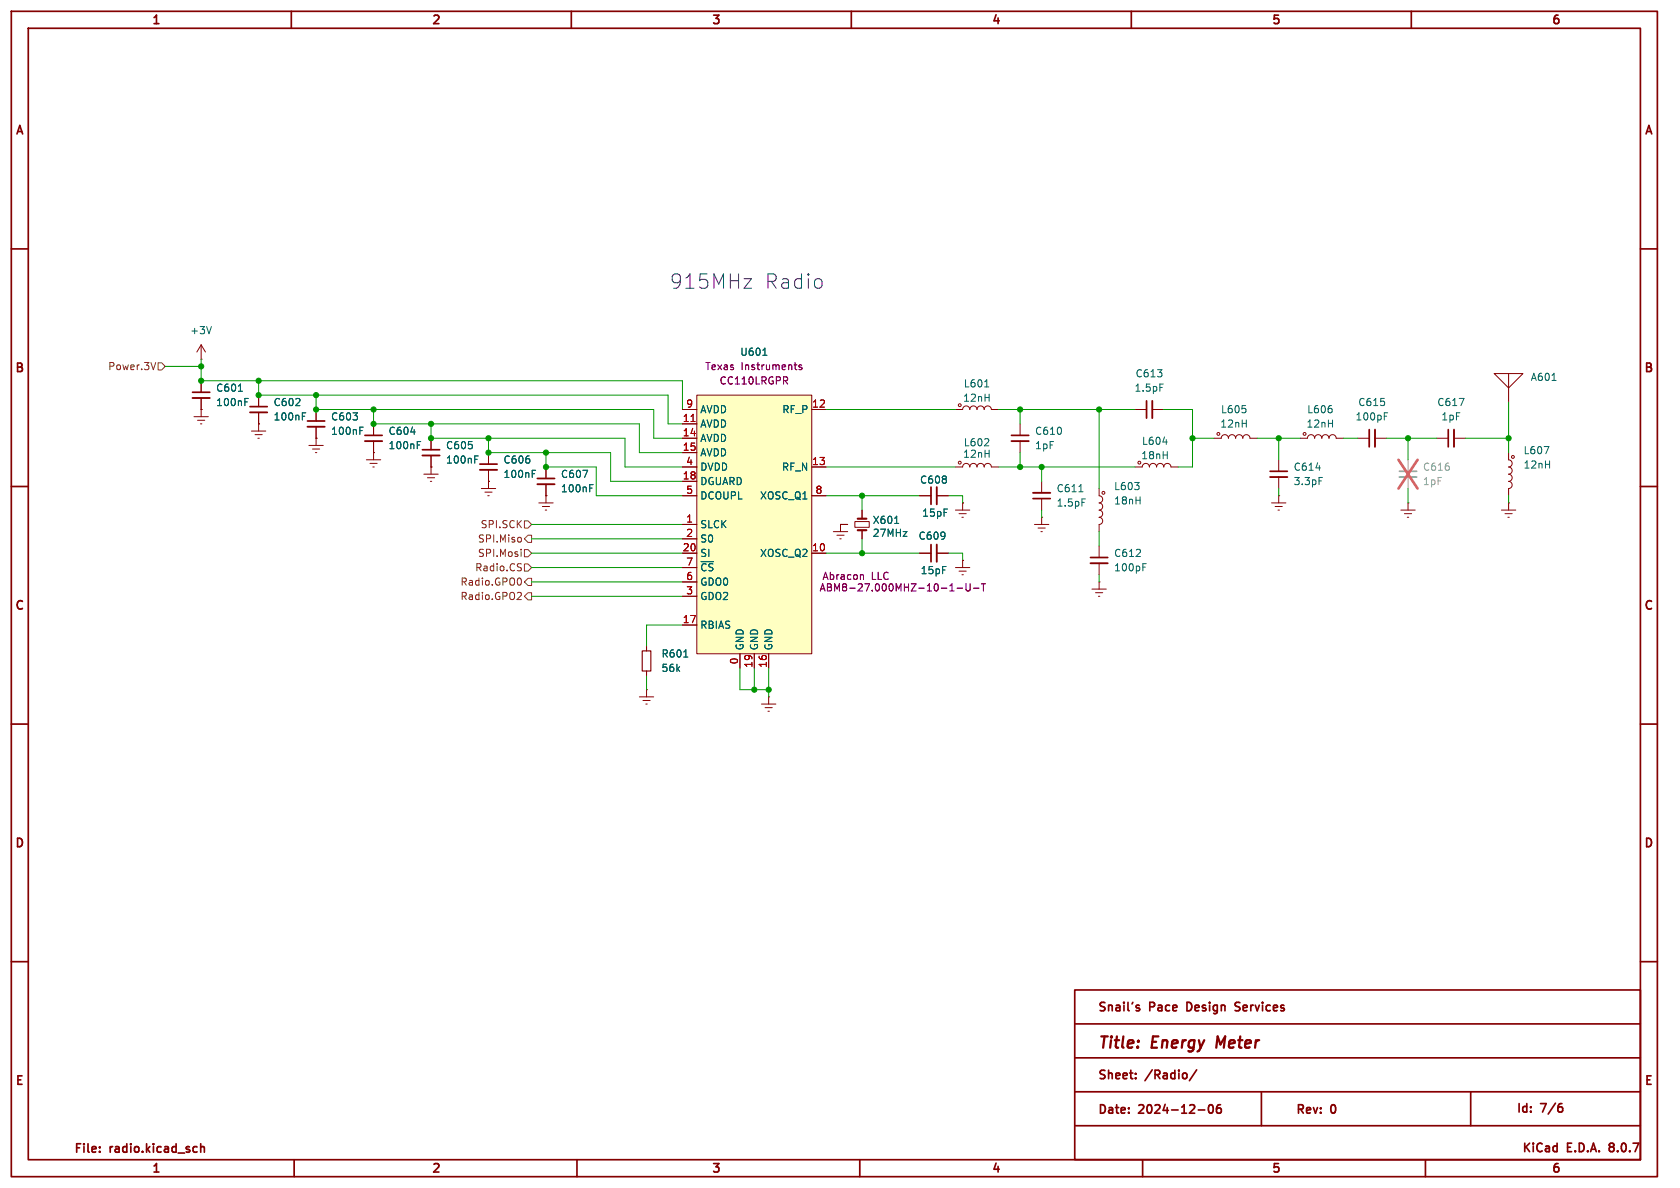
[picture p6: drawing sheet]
<svg xmlns="http://www.w3.org/2000/svg" width="297mm" height="210mm" viewBox="0 0 297 210" stroke-linecap="round" stroke-linejoin="round" font-family="sans-serif">
<g fill="none" stroke="#840000" stroke-width=".3">
<path d="M2 2h291v206h-291zM5 5h285v200h-285zM51.5 2v3M101 2v3M150.5 2v3M200 2v3M249.5 2v3M2 44h3M290 44h3M34 69.3h3.1M44.2 71.9h3M54.4 74.4h3"/>
<path d="M64.5 77h3.1M74.7 79.5h3M178.8 77h3.1M202.7 70.9v3M242.1 75.9v3.1M256 75.9v3.1M2 86h3M84.8 82h3.1M95 84.6h3M164.6 86.1v3.1M164.6 96.3v3M182.6 88.1h3.1"/>
<path d="M192.8 98.6h3M224.5 83.3h3.1M290 86h3M2 128h3M290 128h3M2 170h3M190 175h100v30h-100zM201.3 178.2l.2 .2-.2 .3M201.3 177.7l.1 .1M210.2 177.2h-.4v1.5h.4M218.3 178.6h.8M219.2 177.3l-.6-.1-.3 .3 .2 .3 .6 .2"/>
<path d="M290 170h3M190 181h100M190 187h100M190 193h100M190 199h100M199.6 196.6v.2M199.6 195.9v.1M200.8 190.5v.2M200.8 189.8v.1M211.6 189.1l-1.3 1.9M211.8 196.2h1.2M213.8 195.4l.2-.1a.81 .81 0 0 1 .6 .6 .81 .81 0 0 1-.3 .8l-.2 .1a.81 .81 0 0 1-.3-1.4z"/>
<path d="M215.8 195.3a.59 .59 0 0 0-.7 .6v.6l.1 .2 .4 .1 .2-.2 .1-.5-.1-.2h-.5l-.2 .2M223 193v6M260 193v6M275.8 195.1h.3M276 195.7l.3 .2v.4l-.3 .3M17.6 203.5v.2M17.6 202.8v.1M34.4 202.7l.4 .1M34.8 203.6l-.4 .1M35.5 202.8l.2-.1 .4 .1v.9M35.5 202.2v1.5M52 205v3"/>
<path d="M102 205v3M152 205v3M202 205v3M252 205v3M284.6 202.2v.4M284.6 202.9v.5"/>
</g>
<path d="M215.3 183.2l-.3 2" fill="none" stroke="#840000" stroke-width=".4"/>
<g fill="none" stroke="#840000" stroke-width=".18">
<path d="M34.3 73.7h2.5M34.9 74.3h1.3M35.4 74.9h.3M35.6 63.5h.1M35.6 72.4h.1M35.6 61l-.8 1.2M35.6 61v2.5M35.6 67.3v2M35.6 70.4v3.3M35.6 61l.7 1.2M44.4 76.2h2.6M45.1 76.8h1.3"/>
<path d="M45.6 77.5h.2M45.7 74.9h.1M45.7 69.9v2M45.7 72.9v3.3M54.6 78.7h2.5M55.2 79.4h1.3M55.9 77.5h.1M55.9 72.4v2M55.9 75.4v3.3M66 74.9v2.1M66 78v3.3M76.2 77.5v2"/>
<path d="M180.3 74.9v2.1M180.3 78v2M200.7 72.4h2M203.7 72.4h2M214.6 77.5h1.3a.64 .64 0 0 1 .6-.7 .64 .64 0 0 1 .7 .7 .64 .64 0 0 1 .6-.7 .64 .64 0 0 1 .6 .7 .64 .64 0 0 1 .7-.7 .64 .64 0 0 1 .6 .7 .64 .64 0 0 1 .6-.7 .64 .64 0 0 1 .7 .7h1.2M229.9 77.5h1.2a.64 .64 0 0 1 .7-.7 .64 .64 0 0 1 .6 .7 .64 .64 0 0 1 .6-.7 .64 .64 0 0 1 .7 .7 .64 .64 0 0 1 .6-.7 .64 .64 0 0 1 .6 .7 .64 .64 0 0 1 .7-.7 .64 .64 0 0 1 .6 .7h1.3M240 77.5h2.1M243.1 77.5h2M254 77.5h2M257 77.5h2.1M264.2 66h5l-2.5 2.6zM266.7 66v5.1"/>
<path d="M55.8 80h.2M64.8 81.3h2.5M65.4 81.9h1.3M65.9 82.6h.3M66 80h.1M74.9 83.8h2.6M75.6 84.5h1.2M76.1 85.1h.2M76.2 82.6h.1M76.2 80.5v3.3M85.1 86.4h2.5M85.7 87h1.3"/>
<path d="M86.2 87.6h.3M86.4 85.1h.1M86.4 80v2M86.4 83.1v3.3M95.2 88.9h2.6M95.9 89.5h1.3M96.4 90.2h.2M96.5 87.6h.1M96.5 82.6v2M96.5 85.6v3.3M147.3 94h2.6M148 94.6h1.2"/>
<path d="M148.5 95.3h.2M148.6 92.7h.1M148.6 92.7h1.3M148.6 92.7v1.3M151.1 92.2h2.6v1h-2.6zM152.4 90.2v1.5M152.4 93.7v1.6M162.6 87.6h2M162.6 97.8h2M165.6 87.6h2M165.6 97.8h2M168.9 82.6h1.3a.64 .64 0 0 1 .6-.7 .64 .64 0 0 1 .6 .7 .64 .64 0 0 1 .7-.7 .64 .64 0 0 1 .6 .7 .64 .64 0 0 1 .7-.7 .64 .64 0 0 1 .6 .7 .64 .64 0 0 1 .6-.7 .64 .64 0 0 1 .7 .7h1.2"/>
<path d="M168.9 90.2h2.5M169.5 90.8h1.3M170.1 91.4h.2M170.2 99.1h.1M170.2 88.9h.1M170.2 88.9v1.3M170.2 99.1v1.2M182.9 92.7h2.5M183.5 93.3h1.3M184 94h.3M184.1 91.4h.1M184.1 85.1v2"/>
<path d="M184.1 88.1v2.1M184.1 91.4v1.3M194.3 88.9a.64 .64 0 0 1 .6 .6 .64 .64 0 0 1-.6 .7 .64 .64 0 0 1 .6 .6 .64 .64 0 0 1-.6 .6 .63 .63 0 0 1 .6 .7 .63 .63 0 0 1-.6 .6v1.3M194.3 86.4v1.2a.63 .63 0 0 1 .6 .7 .63 .63 0 0 1-.6 .6M194.3 96.5v2.1M194.3 99.6v2M200.7 82.6h1.2a.64 .64 0 0 1 .7-.7 .64 .64 0 0 1 .6 .7 .64 .64 0 0 1 .6-.7 .64 .64 0 0 1 .7 .7 .64 .64 0 0 1 .6-.7 .64 .64 0 0 1 .6 .7 .64 .64 0 0 1 .7-.7 .64 .64 0 0 1 .6 .7h1.3M224.8 88.9h2.5M225.4 89.5h1.3M225.9 90.2h.3M226.1 87.6h.1M226.1 81.3v2"/>
<path d="M226.1 84.3v2.1M226.1 87.6v1.3M247.6 90.2h2.6M248.3 90.8h1.3M248.8 91.4h.2M248.9 88.9h.1M248.9 88.9v1.3M265.4 90.2h2.6M266.1 90.8h1.2M266.6 91.4h.2M266.7 80v1.3a.64 .64 0 0 1 .6 .6 .64 .64 0 0 1-.6 .7 .64 .64 0 0 1 .6 .6 .64 .64 0 0 1-.6 .6 .64 .64 0 0 1 .6 .7 .64 .64 0 0 1-.6 .6 .63 .63 0 0 1 .6 .6 .63 .63 0 0 1-.6 .7v1.2M266.7 88.9h.1"/>
<path d="M266.7 88.9v1.3M114.3 114.3v.8M114.3 118.6v.8M168.9 100.3h2.5M169.5 101h1.3M170.1 101.6h.2M193 104.1h2.6M193.7 104.8h1.2M194.2 105.4h.2M194.3 102.9h.1M194.3 102.9v1.2M113 123.2h2.6"/>
<path d="M113.7 123.8h1.2M114.2 124.5h.2M114.3 121.9h.1M114.3 121.9v1.3M134.6 124.5h2.6M135.3 125.1h1.2M135.8 125.7h.2M135.9 123.2h.1M135.9 123.2v1.3"/>
<circle cx="215.4" cy="76.7" r=".25"/>
<circle cx="230.6" cy="76.7" r=".25"/>
<circle cx="169.7" cy="81.8" r=".25"/>
<circle cx="195.1" cy="87.1" r=".25"/>
<circle cx="201.4" cy="81.8" r=".25"/>
<circle cx="267.5" cy="80.8" r=".25"/>
</g>
<g fill="none" stroke="#840000" stroke-width=".33">
<path d="M34 70.4h3.1M44.2 72.9h3M54.4 75.4h3M64.5 78h3.1M178.8 78h3.1M203.7 70.9v3M243.1 75.9v3.1M257 75.9v3.1M74.7 80.5h3M84.8 83.1h3.1M95 85.6h3M165.6 86.1v3.1"/>
<path d="M165.6 96.3v3M182.6 87.1h3.1M192.8 99.6h3M224.5 84.3h3.1"/>
</g>
<g fill="none" stroke="#006464" stroke-width=".18">
<path d="M37.4 57.7l-.4 1.3M42.1 69.2h.8M43.3 70.4h.6M43.3 71h.4M53.5 73.6h.4M53.5 73h.6M63.6 76.1h.4M63.6 75.5h.6M72.6 76.4h.8M73.8 78.7h.4M73.8 78.1h.6M174 78.8h.8"/>
<path d="M174.7 77.7v.4M205.1 67.9h.6M205.6 78.1h.8M220.2 72.3v.5M235.5 72.3v.5M244.7 73.6h.4M244.7 73h.6M258 70.4h.8l-.5 1.3M273 78.9h.8l-.5 1.3M274.4 67.3h.7M83.9 81.2h.5M83.9 80.6h.6"/>
<path d="M94.1 83.7h.4M94.1 83.1h.6M103 83.1h.9l-.6 1.3M104.3 86.3h.4M104.3 85.7h.6M158.2 92.5h.7M190.7 86.9h.8M191.3 88.2h.6M200.6 85.3h.8l-.4 .5M201.3 85.9v.5M202 99.6h.6M232.6 82.7h.8"/>
<path d="M233.2 84.4h.6M120.9 116.1h.7M202 100.3h.5"/>
</g>
<path d="M151.6 93.7h1.6M151.6 91.7h1.6" fill="none" stroke="#840000" stroke-width=".38"/>
<path d="M152.3 101.6l.4 .2v.6M167.9 104.5h.8M167.9 103.6l.4-.4v1.3M169.2 104h1M170.8 103.2v1l.2 .3 .4-.1 .1-.2v-1M172.1 104h1M173.5 103.2h.7M173.9 103.2v1.3" fill="none" stroke="#840084" stroke-width=".18"/>
<path d="M247.4 84.3h3" fill="none" stroke="#a1a1a1" stroke-width=".33"/>
<path d="M247.4 83.3h3" fill="none" stroke="#a1a1a1" stroke-width=".3"/>
<path d="M248.9 81.3v2M248.9 84.3v2.1" fill="none" stroke="#a1a1a1" stroke-width=".18"/>
<path d="M247.2 81.3l3.4 5.1M250.6 81.3l-3.4 5.1" fill="none" stroke="#e65255" stroke-width=".46"/>
<path d="M113.5 115.1h1.6v3.5h-1.6z" fill="none" stroke="#840000" stroke-width=".2"/>
<path d="M123.2 69.9h20.3v45.7h-20.3z" fill="#ffffc2"/>
<g fill="none" stroke="#840000" stroke-width=".18">
<path d="M35.6 72.4h.1M35.6 67.3v2M35.6 70.4v2M45.7 74.9h.1M45.7 69.9v2M45.7 72.9v2M55.9 77.5h.1M55.9 72.4v2M55.9 75.4v2.1M66 74.9v2.1M66 78v2M76.2 77.5v2"/>
<path d="M120.6 74.9h2.6M120.6 72.4h2.6M120.6 77.5h2.6M123.2 69.9h20.3v45.7h-20.3zM143.5 72.4h2.5M168.9 72.4h1.3a.64 .64 0 0 1 .6-.6 .64 .64 0 0 1 .6 .6 .64 .64 0 0 1 .7-.6 .64 .64 0 0 1 .6 .6 .64 .64 0 0 1 .7-.6 .64 .64 0 0 1 .6 .6 .64 .64 0 0 1 .6-.6 .64 .64 0 0 1 .7 .6h1.2M66 80h.1M76.2 82.6h.1M76.2 80.5v2.1M86.4 85.1h.1M86.4 80v2M86.4 83.1v2"/>
<path d="M96.5 87.6h.1M96.5 82.6v2M96.5 85.6v2M120.6 92.7h2.6M120.6 82.6h2.6M120.6 80h2.6M120.6 85.1h2.6M120.6 95.3h2.6M120.6 97.8h2.6M120.6 87.6h2.6M143.5 82.6h2.5M143.5 97.8h2.5"/>
<path d="M143.5 87.6h2.5M148.6 92.7h.1M148.6 92.7h1.3M152.4 90.2v1.2M152.4 94v1.3M162.6 97.8h2M162.6 87.6h2M165.6 97.8h2M165.6 87.6h2M170.2 88.9h.1M170.2 99.1h.1M114.3 114.3v.8"/>
<path d="M114.3 118.6v.8M120.6 110.5h2.6M120.6 105.4h2.6M120.6 102.9h2.6M120.6 100.3h2.6M130.8 115.6v2.5M133.3 115.6v2.5M135.9 115.6v2.5"/>
<circle cx="169.7" cy="71.6" r=".25"/>
</g>
<path d="M122.2 74.5h.7" fill="none" stroke="#a90000" stroke-width=".18"/>
<g fill="none" stroke="#006464" stroke-width=".18">
<path d="M42.1 69.2h.8M43.3 71h.4M43.3 70.4h.6M53.5 73.6h.4M53.5 73h.6M63.6 76.1h.4M63.6 75.5h.6M72.6 76.4h.8M73.8 78.7h.4M73.8 78.1h.6M134.9 62.8h.7M174.1 68.4h.7"/>
<path d="M83.9 81.2h.5M83.9 80.6h.6M94.1 83.1h.6M94.1 83.7h.4M103 83.1h.9l-.6 1.3M104.3 86.3h.4M104.3 85.7h.6M158.2 92.5h.7M120.9 116.1h.7"/>
</g>
<path d="M140.4 64.5h.5M140.8 65.3h.1M141.7 64.6l-.3-.1-.2 .2 .1 .2 .4 .1v.3h-.5M152.3 101.6l.4 .2v.6M167.9 104.5h.8M167.9 103.6l.4-.4v1.3M169.2 104h1M170.8 103.2v1l.2 .3 .4-.1 .1-.2v-1M172.1 104h1M173.5 103.2h.7M173.9 103.2v1.3" fill="none" stroke="#840084" stroke-width=".18"/>
<g fill="none" stroke="#725600" stroke-width=".18">
<path d="M27.5 64.1l-.4 1.2M27.9 64.1h.7l.6 .7-.6 .6h-.7zM91.9 95l.3 .2v.4l-.3 .2M92 99.6l.2 .1M92.1 97.1v.1M92.1 97.5v.9M92.7 97.2h.6l.7 .6-.7 .6h-.6zM92.7 92.1h.6l.7 .6-.7 .6h-.6zM92.7 99.7h.6l.7 .6-.7 .7h-.6zM93.3 94.6h.7v1.3h-.7l-.6-.6zM91.6 104.7l.5 .1 .1 .3-.8 .9h.8M91.9 102.2a.79 .79 0 0 1 0 1.2"/>
<path d="M91.9 100.3l.3 .2-.3 .4M93.3 104.8h.7v1.2h-.7l-.6-.6zM93.3 102.2h.7v1.3h-.7l-.6-.6z"/>
</g>
<path d="M131.5 49.3h1.4l-1.4 1.7h1.4" fill="none" stroke="#0000c2" stroke-width=".18"/>
<g fill="none" stroke="#009600" stroke-width=".18">
<path d="M29.2 64.8h6.4M35.6 63.5v3.8h85v5.1M45.7 67.3v2.6h72.4v5h2.5M55.9 69.9v2.5h59.7v5.1h5M66 72.4v2.5h47v5.1h7.6M76.2 74.9v2.6h34.3v5.1h10.1M86.4 77.5v2.5h21.5v5.1h12.7M146 72.4h22.9M176.5 72.4h24.2M180.3 72.4v2.5M194.3 72.4v14M205.7 72.4h5.1v10.2h-2.5"/>
<path d="M210.8 77.5h3.8M222.2 77.5h7.7M226.1 77.5v3.8M237.5 77.5h2.5M245.1 77.5h8.9M248.9 77.5v3.8M259.1 77.5h7.6M266.7 71.1v8.9M94 95.3h26.6M94 92.7h26.6M94 97.8h26.6M96.5 80v2.6h8.9v5h15.2"/>
<path d="M146 87.6h16.6M146 97.8h16.6M146 82.6h22.9M152.4 87.6v2.6M152.4 95.3v2.5M167.6 87.6h2.6v1.3M167.6 97.8h2.6v1.3M176.5 82.6h24.2M180.3 80v2.6M184.1 82.6v2.5M184.1 90.2v1.2M194.3 94v2.5"/>
<path d="M226.1 86.4v1.2M248.9 86.4v2.5M266.7 87.6v1.3M94 100.3h26.6M94 105.4h26.6M94 102.9h26.6M114.3 119.4v2.5M120.6 110.5h-6.3v3.8M130.8 118.1v3.8h5.1M133.3 118.1v3.8M135.9 118.1v5.1M194.3 101.6v1.3"/>
</g>
<g fill="#009600" stroke="#009600" stroke-width=".18">
<circle cx="152.4" cy="97.8" r=".46"/>
<circle cx="152.4" cy="87.6" r=".46"/>
<circle cx="135.9" cy="121.9" r=".46"/>
<circle cx="133.3" cy="121.9" r=".46"/>
<circle cx="210.8" cy="77.5" r=".46"/>
<circle cx="180.3" cy="82.6" r=".46"/>
<circle cx="184.1" cy="82.6" r=".46"/>
<circle cx="180.3" cy="72.4" r=".46"/>
<circle cx="194.3" cy="72.4" r=".46"/>
<circle cx="96.5" cy="80" r=".46"/>
<circle cx="96.5" cy="82.6" r=".46"/>
<circle cx="86.4" cy="80" r=".46"/>
<circle cx="86.4" cy="77.5" r=".46"/>
<circle cx="76.2" cy="77.5" r=".46"/>
<circle cx="76.2" cy="74.9" r=".46"/>
<circle cx="45.7" cy="69.9" r=".46"/>
<circle cx="45.7" cy="67.3" r=".46"/>
<circle cx="55.9" cy="69.9" r=".46"/>
<circle cx="66" cy="72.4" r=".46"/>
<circle cx="66" cy="74.9" r=".46"/>
<circle cx="55.9" cy="72.4" r=".46"/>
<circle cx="35.6" cy="67.3" r=".46"/>
<circle cx="35.6" cy="64.8" r=".46"/>
<circle cx="226.1" cy="77.5" r=".46"/>
<circle cx="266.7" cy="77.5" r=".46"/>
<circle cx="248.9" cy="77.5" r=".46"/>
</g>
<g font-size="3.5" fill="#0000c2">
<text x="118.4" y="51.3">915MHz</text>
<text x="135.1" y="51.3">Radio</text>
</g>
<g font-size="2.8" fill="#840000">
<text x="194" y="185.9">Title:</text>
<text x="203.7" y="185.9">Energy</text>
<text x="215.9" y="185.9">Meter</text>
</g>
<g font-size="2.1" fill="#840000">
<text x="26.7" y="4.7">1</text>
<text x="76.3" y="4.7">2</text>
<text x="125.8" y="4.7">3</text>
<text x="175.2" y="4.7">4</text>
<text x="224.7" y="4.7">5</text>
<text x="274.2" y="4.7">6</text>
<text x="2.6" y="24.2">A</text>
<text x="290.6" y="24.2">A</text>
<text x="2.5" y="66.2">B</text>
<text x="290.5" y="66.2">B</text>
<text x="2.5" y="108.2">C</text>
<text x="290.5" y="108.2">C</text>
<text x="2.5" y="150.2">D</text>
<text x="290.5" y="150.2">D</text>
<text x="194" y="179.2">Snail's</text>
<text x="203.3" y="179.2">Pace</text>
<text x="210.5" y="179.2">Design</text>
<text x="219.7" y="179.2">Services</text>
<text x="194" y="191.2">Sheet:</text>
<text x="202.7" y="191.2">/Radio/</text>
<text x="2.5" y="192.2">E</text>
<text x="194" y="197.3">Date:</text>
<text x="201.5" y="197.3">2024-12-06</text>
<text x="229" y="197.3">Rev:</text>
<text x="235.4" y="197.3">0</text>
<text x="268" y="197.1">Id:</text>
<text x="272.5" y="197.1">7/6</text>
<text x="290.5" y="192.2">E</text>
<text x="13" y="204.2">File:</text>
<text x="19.5" y="204.2">radio.kicad_sch</text>
<text x="26.7" y="207.7">1</text>
<text x="76.3" y="207.7">2</text>
<text x="125.8" y="207.7">3</text>
<text x="175.2" y="207.7">4</text>
<text x="224.7" y="207.7">5</text>
<text x="269" y="204.1">KiCad</text>
<text x="274.2" y="207.7">6</text>
<text x="277.2" y="204.1">E.D.A.</text>
<text x="285.2" y="204.1">8.0.7</text>
</g>
<g font-size="1.8" fill="#006464">
<text x="33.5" y="59.3">+3V</text>
<text x="130.8" y="63.1">U601</text>
<text x="38.1" y="69.4">C601</text>
<text x="38.1" y="72">100nF</text>
<text x="48.3" y="72">C602</text>
<text x="170.2" y="71.2">12nH</text>
<text x="170.3" y="68.7">L601</text>
<text x="200.5" y="69.4">1.5pF</text>
<text x="200.7" y="66.9">C613</text>
<text x="240" y="72">C615</text>
<text x="254" y="72">C617</text>
<text x="270.5" y="67.5">A601</text>
<text x="48.3" y="74.5">100nF</text>
<text x="58.4" y="74.5">C603</text>
<text x="58.4" y="77.1">100nF</text>
<text x="68.6" y="77.1">C604</text>
<text x="123.7" y="75.8">AVDD</text>
<text x="123.7" y="73.3">AVDD</text>
<text x="138.2" y="73.3">RF_P</text>
<text x="182.9" y="77.1">C610</text>
<text x="215.6" y="75.8">12nH</text>
<text x="215.8" y="73.3">L605</text>
<text x="230.9" y="75.8">12nH</text>
<text x="231" y="73.3">L606</text>
<text x="239.5" y="74.5">100pF</text>
<text x="254.7" y="74.5">1pF</text>
<text x="68.6" y="79.6">100nF</text>
<text x="78.7" y="79.6">C605</text>
<text x="78.7" y="82.1">100nF</text>
<text x="88.9" y="82.1">C606</text>
<text x="123.7" y="78.3">AVDD</text>
<text x="123.7" y="80.9">AVDD</text>
<text x="123.7" y="83.4">DVDD</text>
<text x="138.1" y="83.4">RF_N</text>
<text x="170.2" y="81.1">12nH</text>
<text x="170.3" y="79.1">L602</text>
<text x="182.9" y="79.6">1pF</text>
<text x="201.7" y="81.4">18nH</text>
<text x="201.8" y="78.8">L604</text>
<text x="228.6" y="83.4">C614</text>
<text x="269.2" y="83">12nH</text>
<text x="269.2" y="80.5">L607</text>
<text x="88.9" y="84.7">100nF</text>
<text x="99.1" y="84.7">C607</text>
<text x="99.1" y="87.2">100nF</text>
<text x="123.7" y="86">DGUARD</text>
<text x="123.7" y="88.5">DCOUPL</text>
<text x="134.3" y="88.5">XOSC_Q1</text>
<text x="162.5" y="85.7">C608</text>
<text x="186.7" y="87.2">C611</text>
<text x="186.7" y="89.8">1.5pF</text>
<text x="196.9" y="89.4">18nH</text>
<text x="196.9" y="86.8">L603</text>
<text x="228.6" y="86">3.3pF</text>
<text x="123.7" y="93.6">SLCK</text>
<text x="154.2" y="92.8">X601</text>
<text x="154.2" y="95.1">27MHz</text>
<text x="162.3" y="95.6">C609</text>
<text x="162.9" y="91.5">15pF</text>
<text x="123.7" y="96.1">S0</text>
<text x="123.7" y="98.7">SI</text>
<text x="123.7" y="101.2">~{CS}</text>
<text x="134.3" y="98.7">XOSC_Q2</text>
<text x="162.7" y="101.7">15pF</text>
<text x="196.9" y="98.7">C612</text>
<text x="196.9" y="101.2">100pF</text>
<text x="123.7" y="106.3">GDO2</text>
<text x="123.7" y="103.7">GDO0</text>
<text x="123.7" y="111.4">RBIAS</text>
<text x="116.8" y="116.4">R601</text>
<text x="116.8" y="119">56k</text>
<text x="131.7" y="115.1" transform="rotate(-90 131.7 115.1)">GND</text>
<text x="134.2" y="115.1" transform="rotate(-90 134.2 115.1)">GND</text>
<text x="136.8" y="115.1" transform="rotate(-90 136.8 115.1)">GND</text>
</g>
<g font-size="1.8" fill="#725600">
<text x="19" y="65.6">Power.3V</text>
<text x="84.9" y="93.6">SPI.SCK</text>
<text x="83.9" y="101.2">Radio.CS</text>
<text x="84.4" y="98.7">SPI.Mosi</text>
<text x="84.4" y="96.1">SPI.Miso</text>
<text x="81.3" y="106.3">Radio.GPO2</text>
<text x="81.3" y="103.7">Radio.GPO0</text>
</g>
<g font-size="1.8" fill="#840084">
<text x="124.6" y="65.6">Texas</text>
<text x="131" y="65.6">Instruments</text>
<text x="127.1" y="68.2">CC110LRGPR</text>
<text x="144.8" y="104.7">ABM8-27.000MHZ-10-1-U-T</text>
<text x="145.3" y="102.7">Abracon</text>
<text x="154" y="102.7">LLC</text>
</g>
<g font-size="1.8" fill="#a90000">
<text x="120.6" y="74.7">11</text>
<text x="120.6" y="77.2">14</text>
<text x="121.2" y="72.1">9</text>
<text x="143.5" y="72.1">12</text>
<text x="120.6" y="79.8">15</text>
<text x="121.2" y="82.3">4</text>
<text x="143.5" y="82.3">13</text>
<text x="120.6" y="84.8">18</text>
<text x="121.2" y="87.4">5</text>
<text x="144.1" y="87.4">8</text>
<text x="121.2" y="92.5">1</text>
<text x="121.2" y="95">2</text>
<text x="120.6" y="97.5">20</text>
<text x="121.2" y="100.1">7</text>
<text x="143.5" y="97.5">10</text>
<text x="121.2" y="105.2">3</text>
<text x="121.2" y="102.6">6</text>
<text x="120.6" y="110.2">17</text>
<text x="130.6" y="117.5" transform="rotate(-90 130.6 117.5)">0</text>
<text x="133.1" y="118.2" transform="rotate(-90 133.1 118.2)">19</text>
<text x="135.6" y="118.2" transform="rotate(-90 135.6 118.2)">16</text>
</g>
<g font-size="1.8" fill="#989898">
<text x="251.5" y="83.4">C616</text>
<text x="251.5" y="86">1pF</text>
</g>
</svg>
